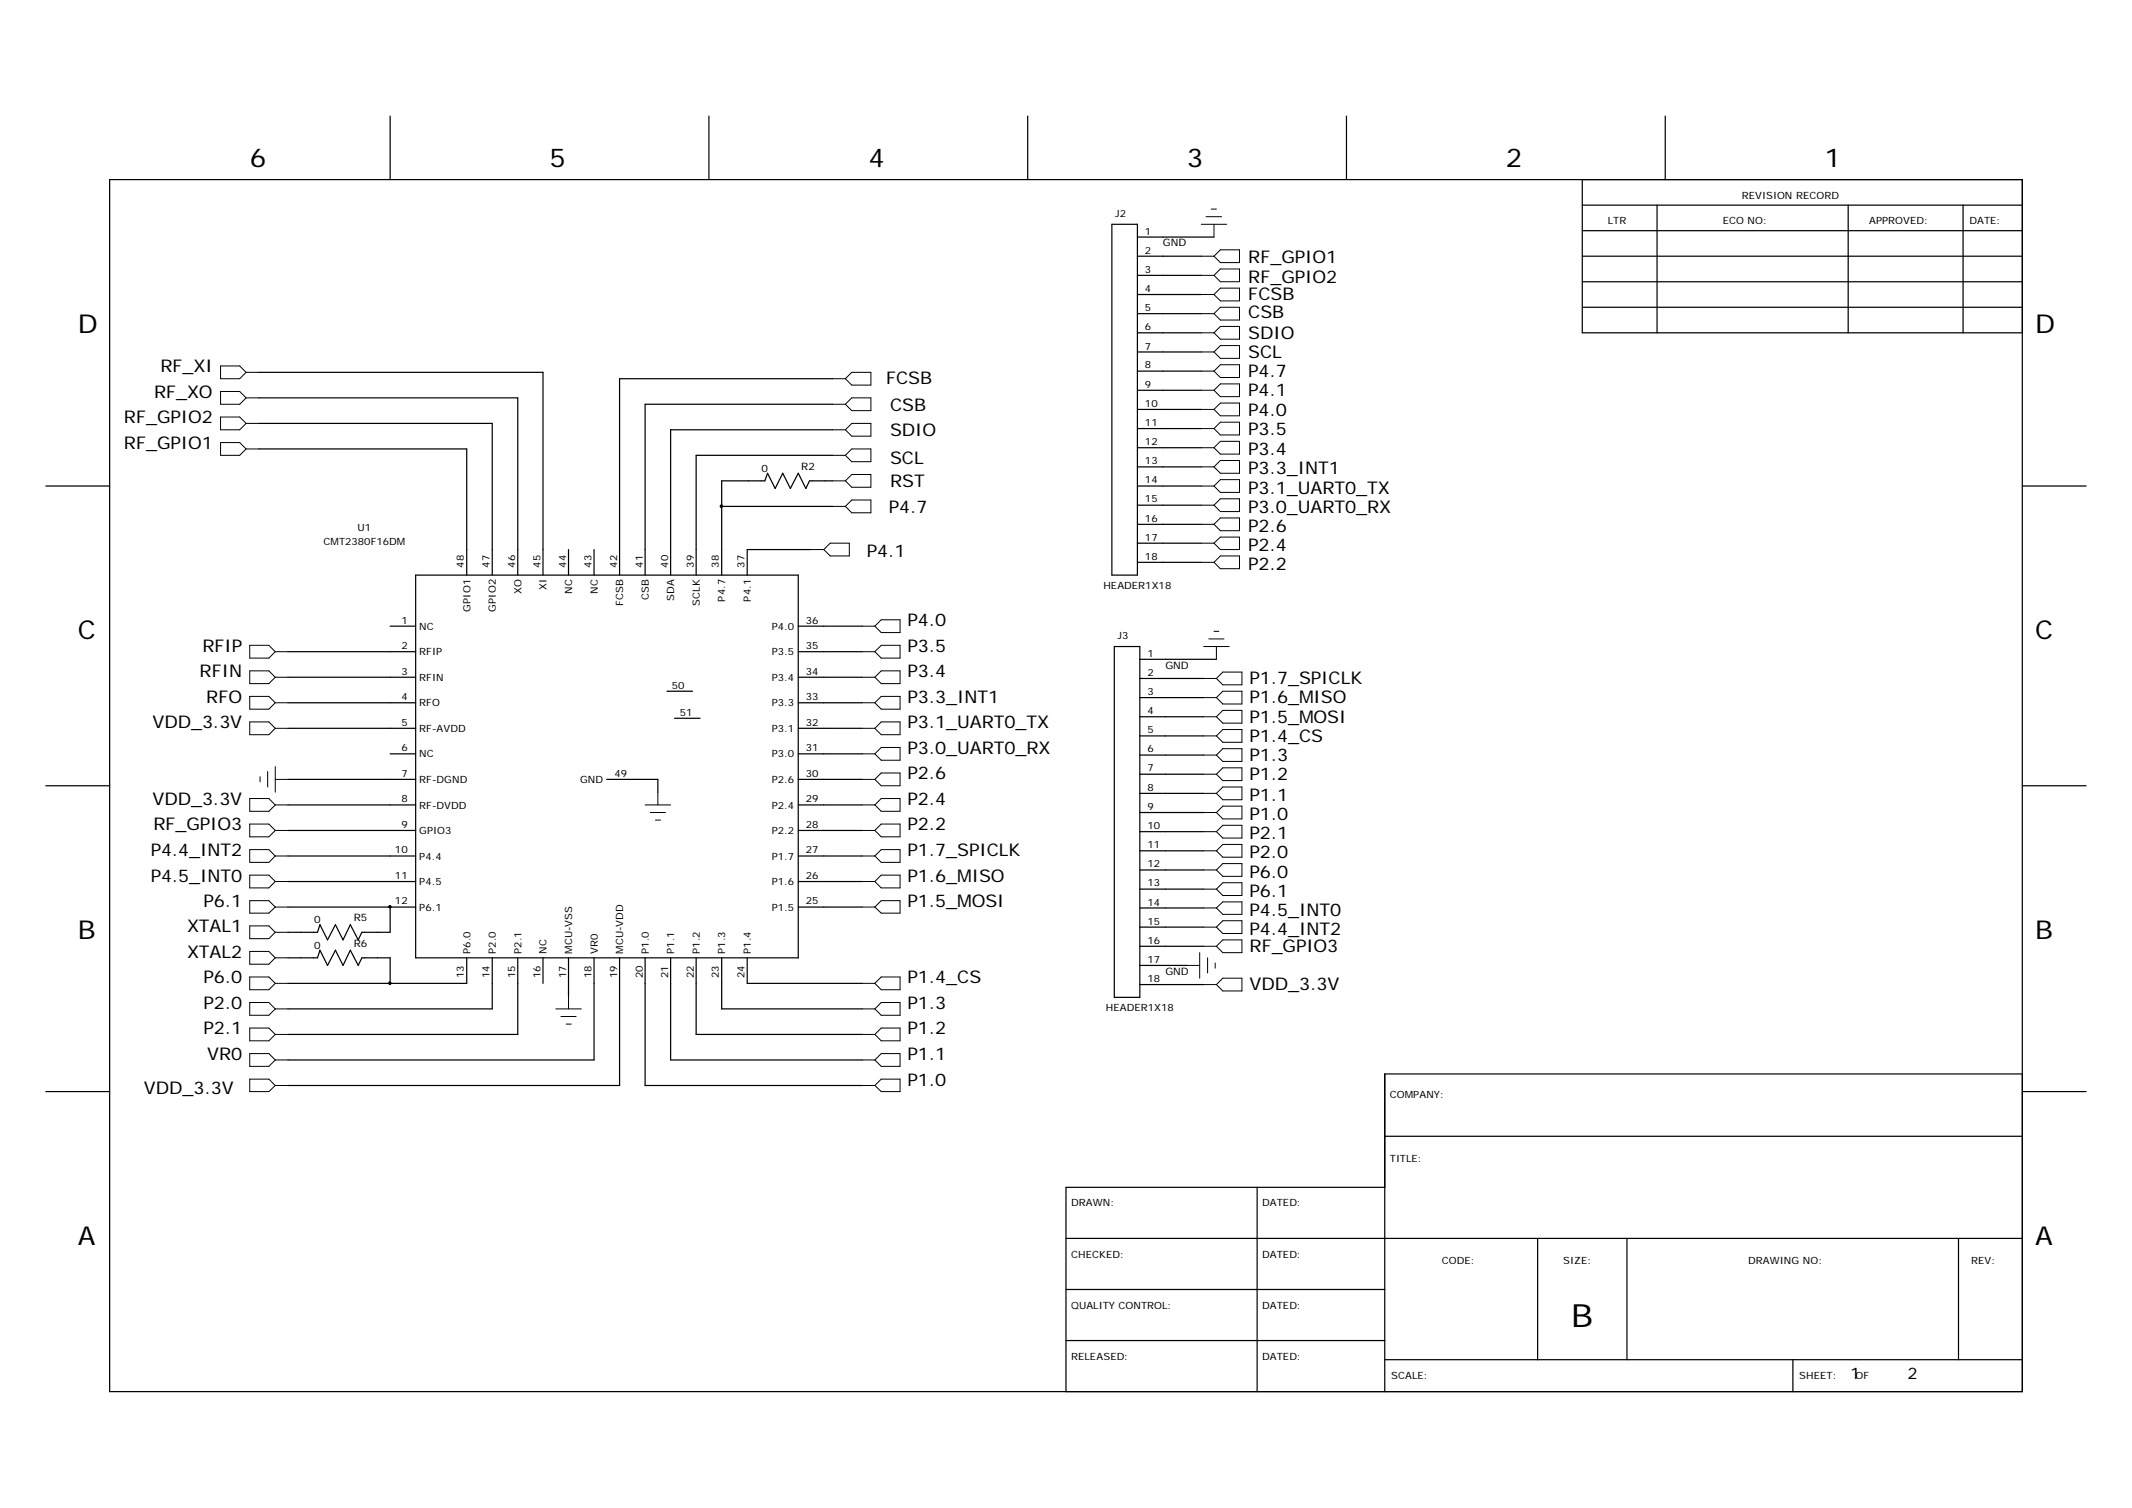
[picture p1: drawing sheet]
<svg xmlns="http://www.w3.org/2000/svg" width="297mm" height="210mm" viewBox="0 0 297 210" stroke-linecap="round" stroke-linejoin="round" font-family="sans-serif">
<g fill="none" stroke="#000" stroke-width=".17">
<path d="M54.3 16.2v8.8M98.8 16.2v8.8M143.2 16.2v8.8M187.6 16.2v8.8M232 16.2v8.8M15.3 25h266.4v168.8h-266.4zM154.9 31.2h3.5v48.9h-3.5zM158.4 35.7h8.9M158.4 33h10.7M158.4 38.3h8.9M220.4 28.6h61.3M220.4 32.1h61.3"/>
<path d="M220.4 39.2h61.3M220.4 25v21.3h61.3M220.4 35.7h61.3M230.8 28.6v17.7M257.5 28.6v17.7M273.5 28.6v17.7M36.1 59h32.5v21.1M36.1 55.4h36v24.7M36.1 51.9h39.5v28.2M116 52.7h-29.7v27.4M116 56.3h-26.1v23.8M116 59.9h-22.6v20.2"/>
<path d="M158.4 46.3h8.9M158.4 41h8.9M158.4 43.7h8.9M158.4 49h8.9M158.4 51.7h8.9M158.4 54.3h8.9M158.4 57h8.9M158.4 59.7h8.9M220.4 42.8h61.3M6.4 67.7h8.9M36.1 62.5h28.9v17.6M79.2 76.5v3.6"/>
<path d="M82.8 76.5v3.6M100.5 70.5h15.5M113 76.5h-8.9v3.6M116 63.4h-19v16.7M116 67h-3.2l-.5 1-1.1-2.1-1.1 2.1-1.1-2.1-1 2.1-1.1-2.1-.4 1.1h-6v13.1M158.4 67.7h8.9M158.4 62.3h8.9M158.4 65h8.9M158.4 70.4h8.9M158.4 73h8.9M158.4 75.6h8.9M158.4 78.3h8.9"/>
<path d="M281.7 67.7h8.9M40.1 90.8h17.8M40.1 94.3h17.8M40.1 97.9h17.8M54.3 87.2h3.6M57.9 80.1h53.3v53.3h-53.3zM92.9 96.3h3.6M111.2 87.2h8.9M111.2 90.8h8.9M111.2 94.3h8.9M111.2 97.9h8.9M155.2 90h3.6v48.9h-3.6z"/>
<path d="M158.8 91.8h10.7M158.8 94.5h8.9M158.8 97.1h8.9M158.8 99.8h8.9M6.4 109.4h8.9M40.1 101.4h17.8M40.1 108.5h17.8M40.1 112.1h17.8M40.1 115.6h17.8M40.1 119.2h17.8M54.3 105h3.6M84.5 108.5h7.1v1.8"/>
<path d="M94 100h3.5M111.2 101.4h8.9M111.2 105h8.9M111.2 108.5h8.9M111.2 112.1h8.9M111.2 115.6h8.9M111.2 119.2h8.9M158.8 102.5h8.9M158.8 105.1h8.9M158.8 107.8h8.9M158.8 110.5h8.9M158.8 113.1h8.9"/>
<path d="M158.8 115.8h8.9M158.8 118.5h8.9M281.7 109.4h8.9M40.1 133.4h4.1l.4-1.1 1 2.1 1.1-2.1 1.1 2.1 1-2.1 1.1 2.1 .5-1h3.9v3.5M40.1 122.8h17.8M40.1 126.3h17.8M54.3 126.3h.1M54.3 126.3v3.5h-3.9l-.5 1.1-1.1-2.1-1 2.1-1.1-2.1-1.1 2.1-1-2.1-.4 1h-4.1M65 133.4v3.5h-24.9M68.6 133.4v7.1h-28.5M72.1 133.4v10.7h-32M75.6 133.4v3.5"/>
<path d="M79.2 133.4v5.3M82.8 133.4v14.2h-42.7M86.3 133.4v17.8h-46.2M89.9 133.4v17.8h30.2M93.4 133.4v14.2h26.7M97 133.4v10.7h23.1M100.5 133.4v7.1h19.6M104.1 133.4v3.5h16M111.2 122.8h8.9M111.2 126.3h8.9M158.8 121.2h8.9M158.8 123.8h8.9"/>
<path d="M158.8 126.4h8.9M158.8 129.1h8.9M158.8 131.8h8.9M158.8 134.4h6.5M158.8 137.1h8.9M6.4 152h8.9M192.9 158.2h88.8M281.7 149.6h-88.8v44.2M281.8 152h8.8M148.5 172.5h133.2M148.5 179.6h44.4M175.1 165.3v28.5"/>
<path d="M192.9 165.3h-44.4v28.5M214.2 172.5v16.8M226.6 172.5v16.8M272.8 172.5v16.8M148.5 186.7h44.4M192.9 189.3h88.8M249.8 189.3v4.5"/>
</g>
<g fill="none" stroke="#000" stroke-width=".14">
<path d="M167.3 31.2h3.6M167.3 35.7h1.8M167.3 38.3h1.8M168 30.2h2.2M168.7 29.1h.8M169.1 31.2v1.8M169.1 38.3l.9-.8h2.7v1.7h-2.7zM170 34.8h2.7v1.8h-2.7l-.9-.9zM30.7 51h2.7l.9 .9-.9 .8h-2.7zM30.7 54.5h2.7l.9 .9-.9 .9h-2.7zM30.7 58.1h2.7l.9 .9-.9 .9h-2.7zM34.3 59h1.8"/>
<path d="M34.3 55.4h1.8M34.3 51.9h1.8M116 59.9h1.8M116 56.3h1.8M116 52.7h1.8M117.8 56.3l.9-.9h2.6v1.8h-2.6zM118.7 51.9h2.6v1.7h-2.6l-.9-.9zM118.7 59h2.6v1.7h-2.6l-.9-.8zM167.3 59.7h1.8M167.3 57h1.8M167.3 46.3h1.8M167.3 49h1.8"/>
<path d="M167.3 41h1.8M167.3 43.7h1.8M167.3 54.3h1.8M167.3 51.7h1.8M169.1 41l.9-.9h2.7v1.8h-2.7zM169.1 57l.9-.9h2.7v1.8h-2.7zM169.1 59.7l.9-.9h2.7v1.8h-2.7zM170 42.8h2.7v1.8h-2.7l-.9-.9zM170 45.5h2.7v1.7h-2.7l-.9-.9zM170 48.1h2.7v1.8h-2.7l-.9-.9zM170 50.8h2.7v1.8h-2.7l-.9-.9zM170 53.5h2.7v1.7h-2.7l-.9-.9z"/>
<path d="M30.7 61.6h2.7l.9 .9-.9 .9h-2.7zM34.3 62.5h1.8M113 76.5h1.8M115.6 75.6h2.7v1.8h-2.7l-.8-.9zM116 67h1.8M116 70.5h1.8M116 63.4h1.8M117.8 63.4l.9-.9h2.6v1.8h-2.6zM117.8 70.5l.9-.9h2.6v1.8h-2.6zM118.7 66.1h2.6v1.8h-2.6l-.9-.9zM167.3 75.6h1.8M167.3 67.7h1.8"/>
<path d="M167.3 70.4h1.8M167.3 78.3h1.8M167.3 73h1.8M167.3 65h1.8M167.3 62.3h1.8M169.1 75.6l.9-.8h2.7v1.7h-2.7zM169.1 78.3l.9-.9h2.7v1.8h-2.7zM169.1 62.3l.9-.8h2.7v1.7h-2.7zM169.1 65l.9-.9h2.7v1.8h-2.7zM169.1 67.7l.9-.9h2.7v1.8h-2.7zM169.1 70.4l.9-.9h2.7v1.7h-2.7zM169.1 73l.9-.9h2.7v1.8h-2.7z"/>
<path d="M34.8 89.9h2.7l.8 .9-.8 .8h-2.7zM34.8 93.4h2.7l.8 .9-.8 .9h-2.7zM34.8 97h2.7l.8 .9-.8 .9h-2.7zM38.3 90.8h1.8M38.3 94.3h1.8M38.3 97.9h1.8M120.1 90.8h1.8M120.1 94.3h1.8M120.1 97.9h1.8M120.1 87.2h1.8M121.9 87.2l.9-.9h2.6v1.8h-2.6zM121.9 90.8l.9-.9h2.6v1.7h-2.6z"/>
<path d="M121.9 94.3l.9-.9h2.6v1.8h-2.6zM121.9 97.9l.9-.9h2.6v1.8h-2.6zM167.7 99.8h1.8M167.7 97.1h1.8M167.7 94.5h1.8M167.7 90h3.5M168.4 89h2.1M169.1 87.9h.7M169.5 90v1.8M170.3 93.6h2.7v1.8h-2.7l-.8-.9zM170.3 96.3h2.7v1.7h-2.7l-.8-.9zM170.3 98.9h2.7v1.8h-2.7l-.8-.9z"/>
<path d="M34.8 100.5h2.7l.8 .9-.8 .9h-2.7zM34.8 111.2h2.7l.8 .9-.8 .9h-2.7zM34.8 114.8h2.7l.8 .8-.8 .9h-2.7zM34.8 118.3h2.7l.8 .9-.8 .9h-2.7zM36.2 108.2v.7M37.3 107.4v2.2M38.3 112.1h1.8M38.3 119.2h1.8M38.3 101.4h1.8M38.3 115.6h1.8M38.3 108.5h1.8M38.3 106.8v3.5"/>
<path d="M89.9 112.1h3.5M90.6 113.1h2.1M91.3 114.2h.7M91.6 110.3v1.8M120.1 112.1h1.8M120.1 119.2h1.8M120.1 101.4h1.8M120.1 115.6h1.8M120.1 108.5h1.8M120.1 105h1.8M121.9 119.2l.9-.9h2.6v1.8h-2.6zM121.9 101.4l.9-.9h2.6v1.8h-2.6z"/>
<path d="M121.9 105l.9-.9h2.6v1.8h-2.6zM121.9 108.5l.9-.9h2.6v1.8h-2.6zM121.9 112.1l.9-.9h2.6v1.8h-2.6zM121.9 115.6l.9-.8h2.6v1.7h-2.6zM167.7 113.1h1.8M167.7 102.5h1.8M167.7 105.1h1.8M167.7 107.8h1.8M167.7 118.5h1.8M167.7 115.8h1.8M167.7 110.5h1.8M169.5 107.8l.8-.9h2.7v1.8h-2.7z"/>
<path d="M169.5 110.5l.8-.9h2.7v1.8h-2.7zM169.5 113.1l.8-.8h2.7v1.7h-2.7zM169.5 115.8l.8-.9h2.7v1.8h-2.7zM169.5 118.5l.8-.9h2.7v1.8h-2.7zM170.3 101.6h2.7v1.8h-2.7l-.8-.9zM170.3 104.3h2.7v1.7h-2.7l-.8-.9zM34.8 121.9h2.7l.8 .9-.8 .8h-2.7zM34.8 125.4h2.7l.8 .9-.8 .9h-2.7zM34.8 128.9h2.7l.8 .9-.8 .9h-2.7zM34.8 132.5h2.7l.8 .9-.8 .9h-2.7zM34.8 136.1h2.7l.8 .8-.8 .9h-2.7zM34.8 139.6h2.7l.8 .9-.8 .9h-2.7z"/>
<path d="M38.3 126.3h1.8M38.3 136.9h1.8M38.3 133.4h1.8M38.3 129.8h1.8M38.3 122.8h1.8M79.2 138.7v1.8M120.1 126.3h1.8M120.1 136.9h1.8M120.1 122.8h1.8M121.9 126.3l.9-.9h2.6v1.8h-2.6zM121.9 136.9l.9-.8h2.6v1.7h-2.6zM121.9 122.8l.9-.9h2.6v1.7h-2.6z"/>
<path d="M165.3 134.4h1.8M167.1 132.7v3.5M167.7 137.1h1.8M167.7 131.8h1.8M167.7 129.1h1.8M167.7 126.4h1.8M167.7 121.2h1.8M167.7 123.8h1.8M168.2 133.4v2.1M169.3 134.1v.7M169.5 126.4l.8-.8h2.7v1.7h-2.7zM170.3 136.2h2.7v1.8h-2.7l-.8-.9z"/>
<path d="M170.3 120.3h2.7v1.7h-2.7l-.8-.8zM170.3 122.9h2.7v1.8h-2.7l-.8-.9zM170.3 128.2h2.7v1.8h-2.7l-.8-.9zM170.3 130.9h2.7v1.8h-2.7l-.8-.9zM34.8 150.3h2.7l.8 .9-.8 .8h-2.7zM34.8 143.2h2.7l.8 .9-.8 .8h-2.7zM34.8 146.7h2.7l.8 .9-.8 .9h-2.7zM38.3 140.5h1.8M38.3 151.2h1.8M38.3 144.1h1.8M38.3 147.6h1.8M77.4 140.5h3.6"/>
<path d="M78.1 141.6h2.2M78.9 142.6h.7M120.1 140.5h1.8M120.1 151.2h1.8M120.1 144.1h1.8M120.1 147.6h1.8M121.9 151.2l.9-.9h2.6v1.7h-2.6zM121.9 140.5l.9-.9h2.6v1.8h-2.6zM121.9 144.1l.9-.9h2.6v1.7h-2.6zM121.9 147.6l.9-.9h2.6v1.8h-2.6z"/>
</g>
<g fill="#000" stroke="#000" stroke-width=".14">
<circle cx="100.5" cy="70.5" r=".18"/>
<circle cx="54.3" cy="136.9" r=".18"/>
<circle cx="54.3" cy="126.3" r=".17"/>
</g>
<text font-size="4.5" x="218.9" y="184.8">B</text>
<g font-size="3.6">
<text x="34.8" y="23.3">6</text>
<text x="76.5" y="23.3">5</text>
<text x="121" y="23.3">4</text>
<text x="165.3" y="23.3">3</text>
<text x="209.8" y="23.3">2</text>
<text x="254.2" y="23.3">1</text>
<text x="10.8" y="46.3">D</text>
<text x="283.5" y="46.3">D</text>
<text x="10.8" y="89">C</text>
<text x="283.5" y="89">C</text>
<text x="10.8" y="130.7">B</text>
<text x="283.5" y="130.7">B</text>
<text x="10.8" y="173.3">A</text>
<text x="283.5" y="173.3">A</text>
</g>
<g font-size="2.4">
<text x="173.9" y="36.6">RF_GPIO1</text>
<text x="173.9" y="39.4">RF_GPIO2</text>
<text x="173.9" y="41.8">FCSB</text>
<text x="173.9" y="47.2">SDIO</text>
<text x="173.9" y="44.3">CSB</text>
<text x="22.3" y="51.9">RF_XI</text>
<text x="123.4" y="53.5">FCSB</text>
<text x="173.9" y="49.8">SCL</text>
<text x="173.9" y="52.4">P4.7</text>
<text x="17.3" y="59">RF_GPIO2</text>
<text x="21.5" y="55.4">RF_XO</text>
<text x="124" y="57.2">CSB</text>
<text x="173.9" y="57.9">P4.0</text>
<text x="173.9" y="55.1">P4.1</text>
<text x="17.3" y="62.5">RF_GPIO1</text>
<text x="124" y="64.6">SCL</text>
<text x="124" y="60.7">SDIO</text>
<text x="173.9" y="63.4">P3.4</text>
<text x="173.9" y="60.6">P3.5</text>
<text x="123.8" y="71.4">P4.7</text>
<text x="124" y="67.9">RST</text>
<text x="173.9" y="68.7">P3.1_UART0_TX</text>
<text x="173.9" y="71.4">P3.0_UART0_RX</text>
<text x="173.9" y="66.1">P3.3_INT1</text>
<text x="120.8" y="77.6">P4.1</text>
<text x="173.9" y="76.7">P2.4</text>
<text x="173.9" y="74.1">P2.6</text>
<text x="173.9" y="79.4">P2.2</text>
<text x="126.4" y="87.2">P4.0</text>
<text x="27.8" y="94.3">RFIN</text>
<text x="28.2" y="90.8">RFIP</text>
<text x="126.4" y="94.3">P3.4</text>
<text x="126.4" y="90.8">P3.5</text>
<text x="174.1" y="95.3">P1.7_SPICLK</text>
<text x="21.2" y="101.4">VDD_3.3V</text>
<text x="28.7" y="97.9">RFO</text>
<text x="126.4" y="101.4">P3.1_UART0_TX</text>
<text x="126.4" y="97.9">P3.3_INT1</text>
<text x="174.1" y="100.6">P1.5_MOSI</text>
<text x="174.1" y="98">P1.6_MISO</text>
<text x="126.4" y="105">P3.0_UART0_RX</text>
<text x="174.1" y="103.3">P1.4_CS</text>
<text x="174.1" y="106">P1.3</text>
<text x="21.2" y="112.1">VDD_3.3V</text>
<text x="126.4" y="112.1">P2.4</text>
<text x="126.4" y="108.5">P2.6</text>
<text x="174.1" y="108.6">P1.2</text>
<text x="174.1" y="111.5">P1.1</text>
<text x="21" y="119.2">P4.4_INT2</text>
<text x="21.4" y="115.6">RF_GPIO3</text>
<text x="126.4" y="119.2">P1.7_SPICLK</text>
<text x="126.4" y="115.6">P2.2</text>
<text x="174.1" y="119.5">P2.0</text>
<text x="174.1" y="116.9">P2.1</text>
<text x="174.1" y="114.2">P1.0</text>
<text x="21" y="122.8">P4.5_INT0</text>
<text x="126.4" y="122.8">P1.6_MISO</text>
<text x="174.1" y="122.2">P6.0</text>
<text x="174.1" y="124.9">P6.1</text>
<text x="26.1" y="129.8">XTAL1</text>
<text x="28.4" y="126.3">P6.1</text>
<text x="126.4" y="126.3">P1.5_MOSI</text>
<text x="174.1" y="130.2">P4.4_INT2</text>
<text x="174.1" y="127.5">P4.5_INT0</text>
<text x="26.1" y="133.4">XTAL2</text>
<text x="28.4" y="136.9">P6.0</text>
<text x="126.4" y="136.9">P1.4_CS</text>
<text x="174.1" y="137.9">VDD_3.3V</text>
<text x="174.1" y="132.6">RF_GPIO3</text>
<text x="28.4" y="140.5">P2.0</text>
<text x="126.4" y="140.5">P1.3</text>
<text x="28.4" y="144.1">P2.1</text>
<text x="28.9" y="147.6">VR0</text>
<text x="126.4" y="144.1">P1.2</text>
<text x="126.4" y="147.6">P1.1</text>
<text x="20.1" y="152.3">VDD_3.3V</text>
<text x="126.4" y="151.2">P1.0</text>
</g>
<g font-size="2.2">
<text x="257.7" y="192">1</text>
<text x="265.7" y="192">2</text>
</g>
<g font-size="1.4">
<text x="242.6" y="27.7">REVISION RECORD</text>
<text x="155.4" y="30.2">J2</text>
<text x="159.5" y="32.7">1</text>
<text x="159.5" y="35.3">2</text>
<text x="162" y="34.3">GND</text>
<text x="224" y="31.2">LTR</text>
<text x="240" y="31.2">ECO NO:</text>
<text x="260.4" y="31.2">APPROVED:</text>
<text x="274.4" y="31.2">DATE:</text>
<text x="159.5" y="38">3</text>
<text x="159.5" y="40.7">4</text>
<text x="159.5" y="43.3">5</text>
<text x="159.5" y="46">6</text>
<text x="159.5" y="48.7">7</text>
<text x="159.5" y="51.3">8</text>
<text x="159.5" y="54">9</text>
<text x="159.5" y="56.6">10</text>
<text x="159.5" y="59.3">11</text>
<text x="106.1" y="65.7">0</text>
<text x="111.6" y="65.4">R2</text>
<text x="159.5" y="62">12</text>
<text x="159.5" y="64.6">13</text>
<text x="159.5" y="67.3">14</text>
<text x="159.5" y="70">15</text>
<text x="45.1" y="75.9">CMT2380F16DM</text>
<text x="49.8" y="73.9">U1</text>
<text x="159.5" y="72.6">16</text>
<text x="159.5" y="75.3">17</text>
<text x="159.5" y="78">18</text>
<text x="64.6" y="79" transform="rotate(-90 64.6 79)">48</text>
<text x="68.2" y="79" transform="rotate(-90 68.2 79)">47</text>
<text x="71.7" y="79" transform="rotate(-90 71.7 79)">46</text>
<text x="72.6" y="82.7" transform="rotate(-90 72.6 82.7)">XO</text>
<text x="75.3" y="79" transform="rotate(-90 75.3 79)">45</text>
<text x="76.1" y="82.2" transform="rotate(-90 76.1 82.2)">XI</text>
<text x="78.9" y="79" transform="rotate(-90 78.9 79)">44</text>
<text x="79.7" y="82.7" transform="rotate(-90 79.7 82.7)">NC</text>
<text x="82.4" y="79" transform="rotate(-90 82.4 79)">43</text>
<text x="83.3" y="82.7" transform="rotate(-90 83.3 82.7)">NC</text>
<text x="86" y="79" transform="rotate(-90 86 79)">42</text>
<text x="89.5" y="79" transform="rotate(-90 89.5 79)">41</text>
<text x="90.4" y="83.6" transform="rotate(-90 90.4 83.6)">CSB</text>
<text x="93.1" y="79" transform="rotate(-90 93.1 79)">40</text>
<text x="93.9" y="83.6" transform="rotate(-90 93.9 83.6)">SDA</text>
<text x="96.6" y="79" transform="rotate(-90 96.6 79)">39</text>
<text x="100.2" y="79" transform="rotate(-90 100.2 79)">38</text>
<text x="101" y="83.8" transform="rotate(-90 101 83.8)">P4.7</text>
<text x="103.7" y="79" transform="rotate(-90 103.7 79)">37</text>
<text x="104.6" y="83.8" transform="rotate(-90 104.6 83.8)">P4.1</text>
<text x="153.7" y="82">HEADER1X18</text>
<text x="55.9" y="86.9">1</text>
<text x="58.4" y="87.7">NC</text>
<text x="65.5" y="85.2" transform="rotate(-90 65.5 85.2)">GPIO1</text>
<text x="69.1" y="85.2" transform="rotate(-90 69.1 85.2)">GPIO2</text>
<text x="86.8" y="84.4" transform="rotate(-90 86.8 84.4)">FCSB</text>
<text x="97.5" y="84.3" transform="rotate(-90 97.5 84.3)">SCLK</text>
<text x="107.5" y="87.7">P4.0</text>
<text x="112.3" y="86.9">36</text>
<text x="155.7" y="89">J3</text>
<text x="55.9" y="90.4">2</text>
<text x="55.9" y="94">3</text>
<text x="58.4" y="91.3">RFIP</text>
<text x="58.4" y="94.8">RFIN</text>
<text x="93.6" y="95.9">50</text>
<text x="107.5" y="94.8">P3.4</text>
<text x="107.5" y="91.3">P3.5</text>
<text x="112.3" y="94">34</text>
<text x="112.3" y="90.4">35</text>
<text x="159.8" y="91.5">1</text>
<text x="159.8" y="94.1">2</text>
<text x="162.3" y="93.1">GND</text>
<text x="55.9" y="97.5">4</text>
<text x="55.9" y="101">5</text>
<text x="58.4" y="98.4">RFO</text>
<text x="58.4" y="101.9">RF-AVDD</text>
<text x="94.7" y="99.6">51</text>
<text x="107.5" y="101.9">P3.1</text>
<text x="107.5" y="98.4">P3.3</text>
<text x="112.3" y="101">32</text>
<text x="112.3" y="97.5">33</text>
<text x="159.8" y="96.8">3</text>
<text x="159.8" y="99.5">4</text>
<text x="55.9" y="104.6">6</text>
<text x="58.4" y="105.5">NC</text>
<text x="107.5" y="105.5">P3.0</text>
<text x="112.3" y="104.6">31</text>
<text x="159.8" y="102.1">5</text>
<text x="159.8" y="104.8">6</text>
<text x="159.8" y="107.4">7</text>
<text x="55.9" y="108.2">7</text>
<text x="55.9" y="111.7">8</text>
<text x="58.4" y="109">RF-DGND</text>
<text x="58.4" y="112.6">RF-DVDD</text>
<text x="80.8" y="109">GND</text>
<text x="85.6" y="108.2">49</text>
<text x="107.5" y="112.6">P2.4</text>
<text x="107.5" y="109">P2.6</text>
<text x="112.3" y="111.7">29</text>
<text x="112.3" y="108.2">30</text>
<text x="159.8" y="110.1">8</text>
<text x="159.8" y="112.8">9</text>
<text x="55" y="118.8">10</text>
<text x="55.9" y="115.3">9</text>
<text x="58.4" y="116.2">GPIO3</text>
<text x="58.4" y="119.7">P4.4</text>
<text x="107.5" y="119.7">P1.7</text>
<text x="107.5" y="116.2">P2.2</text>
<text x="112.3" y="118.8">27</text>
<text x="112.3" y="115.3">28</text>
<text x="159.8" y="115.4">10</text>
<text x="159.8" y="118.1">11</text>
<text x="55" y="122.4">11</text>
<text x="55" y="125.9">12</text>
<text x="58.4" y="123.3">P4.5</text>
<text x="107.5" y="123.3">P1.6</text>
<text x="112.3" y="125.9">25</text>
<text x="112.3" y="122.4">26</text>
<text x="159.8" y="120.8">12</text>
<text x="159.8" y="123.4">13</text>
<text x="43.8" y="128.6">0</text>
<text x="49.3" y="128.3">R5</text>
<text x="49.3" y="131.8">R6</text>
<text x="58.4" y="126.8">P6.1</text>
<text x="107.5" y="126.8">P1.5</text>
<text x="159.8" y="126.1">14</text>
<text x="159.8" y="128.8">15</text>
<text x="159.8" y="131.4">16</text>
<text x="43.8" y="132.2">0</text>
<text x="64.6" y="136.2" transform="rotate(-90 64.6 136.2)">13</text>
<text x="65.5" y="132.8" transform="rotate(-90 65.5 132.8)">P6.0</text>
<text x="68.2" y="136.2" transform="rotate(-90 68.2 136.2)">14</text>
<text x="69.1" y="132.8" transform="rotate(-90 69.1 132.8)">P2.0</text>
<text x="71.7" y="136.2" transform="rotate(-90 71.7 136.2)">15</text>
<text x="72.6" y="132.8" transform="rotate(-90 72.6 132.8)">P2.1</text>
<text x="75.3" y="136.2" transform="rotate(-90 75.3 136.2)">16</text>
<text x="76.1" y="132.8" transform="rotate(-90 76.1 132.8)">NC</text>
<text x="78.9" y="136.2" transform="rotate(-90 78.9 136.2)">17</text>
<text x="79.7" y="132.8" transform="rotate(-90 79.7 132.8)">MCU-VSS</text>
<text x="82.4" y="136.2" transform="rotate(-90 82.4 136.2)">18</text>
<text x="83.3" y="132.8" transform="rotate(-90 83.3 132.8)">VR0</text>
<text x="86" y="136.2" transform="rotate(-90 86 136.2)">19</text>
<text x="86.8" y="132.8" transform="rotate(-90 86.8 132.8)">MCU-VDD</text>
<text x="89.5" y="136.2" transform="rotate(-90 89.5 136.2)">20</text>
<text x="90.4" y="132.8" transform="rotate(-90 90.4 132.8)">P1.0</text>
<text x="93.1" y="136.2" transform="rotate(-90 93.1 136.2)">21</text>
<text x="93.9" y="132.8" transform="rotate(-90 93.9 132.8)">P1.1</text>
<text x="96.6" y="136.2" transform="rotate(-90 96.6 136.2)">22</text>
<text x="97.5" y="132.8" transform="rotate(-90 97.5 132.8)">P1.2</text>
<text x="100.2" y="136.2" transform="rotate(-90 100.2 136.2)">23</text>
<text x="101" y="132.8" transform="rotate(-90 101 132.8)">P1.3</text>
<text x="103.7" y="136.2" transform="rotate(-90 103.7 136.2)">24</text>
<text x="104.6" y="132.8" transform="rotate(-90 104.6 132.8)">P1.4</text>
<text x="159.8" y="134.1">17</text>
<text x="159.8" y="136.8">18</text>
<text x="162.3" y="135.7">GND</text>
<text x="154" y="140.8">HEADER1X18</text>
<text x="193.6" y="152.9">COMPANY:</text>
<text x="193.6" y="161.8">TITLE:</text>
<text x="149.2" y="168">DRAWN:</text>
<text x="175.8" y="168">DATED:</text>
<text x="149.2" y="175.1">CHECKED:</text>
<text x="175.8" y="175.1">DATED:</text>
<text x="200.9" y="176">CODE:</text>
<text x="217.8" y="176">SIZE:</text>
<text x="243.5" y="176">DRAWING NO:</text>
<text x="274.6" y="176">REV:</text>
<text x="149.2" y="182.2">QUALITY CONTROL:</text>
<text x="175.8" y="182.2">DATED:</text>
<text x="149.2" y="189.3">RELEASED:</text>
<text x="175.8" y="189.3">DATED:</text>
<text x="193.8" y="192">SCALE:</text>
<text x="250.6" y="192">SHEET:</text>
<text x="258.5" y="192">OF</text>
</g>
</svg>
